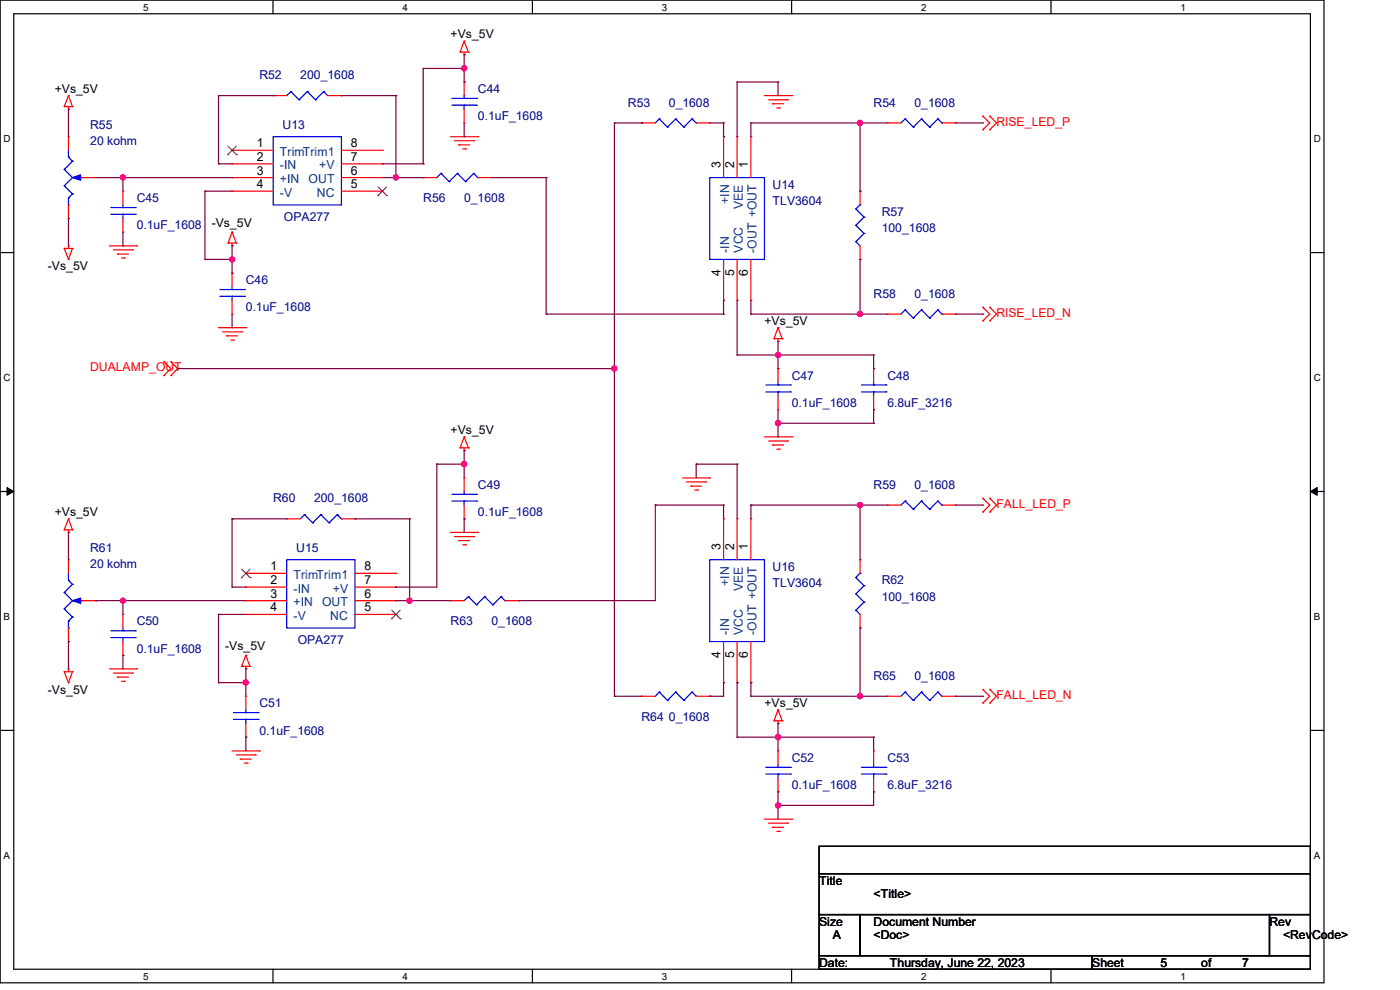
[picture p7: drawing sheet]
<svg xmlns="http://www.w3.org/2000/svg" width="297mm" height="210mm" viewBox="0 0 297 210" stroke-linecap="round" stroke-linejoin="round" font-family="sans-serif">
<path d="M0 0h280.9v208.5h-280.9zM2.9 2.9h275.1v202.7h-275.1z" fill="none" stroke="#000" stroke-width=".25"/>
<g fill="#fff">
<path d="M30.4 .3h1.1v2.4h-1.1z"/>
<path d="M30.4 205.9h1.1v2.3h-1.1z"/>
</g>
<path d="M57.9 0v2.9M57.9 205.6v2.9" fill="none" stroke="#000" stroke-width=".25"/>
<g fill="#fff">
<path d="M85.4 .3h1.1v2.4h-1.1z"/>
<path d="M85.4 205.9h1.1v2.3h-1.1z"/>
</g>
<path d="M112.9 0v2.9M112.9 205.6v2.9" fill="none" stroke="#000" stroke-width=".25"/>
<g fill="#fff">
<path d="M140.4 .3h1.2v2.4h-1.2z"/>
<path d="M140.4 205.9h1.2v2.3h-1.2z"/>
</g>
<path d="M167.9 0v2.9M167.9 205.6v2.9" fill="none" stroke="#000" stroke-width=".25"/>
<g fill="#fff">
<path d="M195.4 .3h1.2v2.4h-1.2z"/>
<path d="M195.4 205.9h1.2v2.3h-1.2z"/>
</g>
<path d="M223 0v2.9M223 205.6v2.9" fill="none" stroke="#000" stroke-width=".25"/>
<g fill="#fff">
<path d="M250.4 .3h1.2v2.4h-1.2z"/>
<path d="M250.4 205.9h1.2v2.3h-1.2z"/>
<path d="M.8 28.2h1.4v2.4h-1.4z"/>
<path d="M278.7 28.2h1.5v2.4h-1.5z"/>
<path d="M.8 78.9h1.4v2.3h-1.4z"/>
<path d="M278.7 78.9h1.5v2.3h-1.5z"/>
</g>
<path d="M0 53.6h2.9M278 53.6h2.9" fill="none" stroke="#000" stroke-width=".25"/>
<g fill="#fff">
<path d="M.8 129.6h1.3v2.3h-1.3z"/>
<path d="M278.7 129.6h1.4v2.3h-1.4z"/>
</g>
<path d="M0 104.3h2.9M278 104.3h2.9" fill="none" stroke="#000" stroke-width=".25"/>
<path d="M1.5 103.4l1.4 .9-1.4 .8zM278 104.3l1.4-.9v1.7z" fill="#000" stroke="#000" stroke-width=".21"/>
<g fill="#fff">
<path d="M.8 180.3h1.3v2.3h-1.3z"/>
<path d="M278.7 180.3h1.4v2.3h-1.4z"/>
</g>
<path d="M0 154.9h2.9M278 154.9h2.9M173.8 179.5h104.2v5.8h-104.2zM173.8 185.3h104.2v8.7h-104.2zM173.8 194h8.7v8.7h-8.7zM182.5 194h86.8v8.7h-86.8zM269.3 194h8.7v8.7h-8.7zM173.8 202.7h57.9v2.9h-57.9zM231.7 202.7h46.3v2.9h-46.3z" fill="none" stroke="#000" stroke-width=".25"/>
<g fill="none" stroke="#f00" stroke-width=".25">
<path d="M97.6 11h.1M97.6 11h1.8M98.5 11.6h.1M98.5 8.7h.1M98.5 17.4h.1M98.5 11v.6M98.5 17.4v2.9M98.5 8.7l-.9 2.3M98.5 8.7l.9 2.3M99.4 11h.1M13.6 22.6h.1M13.6 22.6h1.8"/>
<path d="M14.5 23.2h.1M14.5 20.3h.1M14.5 29h.1M14.5 22.6v.6M14.5 29v2.9M14.5 20.3l-.9 2.3M14.5 20.3l.9 2.3M15.4 22.6h.1M17.4 37.7h2.9M20.3 37.7h.1M49.2 31.9h.1M49.2 34.8h.1"/>
<path d="M49.2 37.7h.1M49.2 37.7h8.8M49.2 31.9h8.8M49.2 34.8h8.8M58 20.3h.1M58 20.3h2.8M69.5 20.3h2.9M72.4 20.3h.1M72.4 37.7h8.7M72.4 31.9h8.7M72.4 34.8h8.7M81.1 37.7h.1"/>
<path d="M81.1 34.8h.1M81.1 31.9h.1M89.8 37.7h.1M89.8 37.7h2.9M95.6 29h5.8M96.4 29.8h4.1M97.3 30.7h.1M97.3 30.7h2.4M98.2 31.6h.6M98.5 26.1h.1M98.5 23.2v2.9M98.8 31.6h.1"/>
<path d="M100.5 29.8h.1M101.4 29h.1M101.4 37.7h2.9M104.3 37.7h.1M136.1 26.1h.1M136.1 26.1h2.9M147.7 26.1h2.9M150.6 26.1h.1M153.5 29h.1M153.5 29v8.7M156.4 29h.1M156.4 29v8.7"/>
<path d="M159.3 29h.1M159.3 29v8.7M162.2 20.3h5.8M163.1 21.2h4M163.9 22h.1M163.9 22h2.3M164.8 22.9h.6M165.4 22.9h.1M167.1 21.2h.1M168 20.3h.1M188.3 26.1h.1M188.3 26.1h2.8"/>
<path d="M199.8 26.1h2.9M202.7 26.1h.1M208.5 27.5h.1M208.5 24.6h.1M208.5 24.6l1.5 1.5-1.5 1.4M210 27.5h.1M210 24.6h.1M210 24.6l1.4 1.5-1.4 1.4M13.6 52.7h.1M13.6 52.7h1.8M13.6 52.7l.9 2.3M14.5 52.2h.1"/>
<path d="M14.5 55h.1M14.5 46.4h.1M14.5 43.5v2.9M14.5 52.2v.5M15.4 52.7h.1M15.4 52.7l-.9 2.3M23.2 52.2h5.8M24 53h4.1M24.9 53.9h.1M24.9 53.9h2.4M25.8 54.7h.6M26.1 40.6h.1"/>
<path d="M26.1 49.2h.1M26.1 40.6v2.9M26.1 46.4v2.8M26.4 54.7h.1M28.1 53h.1M29 52.2h.1M48.4 51.6h.1M48.4 51.6h1.7M49.2 52.2h.1M49.2 49.2h.1M49.2 58h.1M49.2 40.6h.1"/>
<path d="M49.2 51.6v.6M49.2 58v2.8M49.2 49.2l-.8 2.4M49.2 49.2l.9 2.4M49.2 40.6h8.8M50.1 51.6h.1M72.4 40.6h8.7M81.1 40.6h.1M153.5 55v8.7M156.4 55v8.7M159.3 55v8.7M182.5 55h.1"/>
<path d="M182.5 40.6h.1M182.5 40.6v2.9M182.5 52.2v2.8M34.8 76.8h.1M34.8 79.7h.1M34.8 76.8l1.4 1.4-1.4 1.5M36.2 79.7h.1M36.2 76.8h.1M36.2 76.8l1.5 1.4-1.5 1.5M46.4 69.5h5.8M47.2 70.4h4.1M48.1 71.2h.1"/>
<path d="M48.1 71.2h2.3M49 72.1h.5M49.2 66.6h.1M49.2 63.7v2.9M49.5 72.1h.1M51.3 70.4h.1M52.2 69.5h.1M153.5 63.7h.1M156.4 63.7h.1M159.3 63.7h.1M164.2 71.8h.1M164.2 71.8h1.7"/>
<path d="M165.1 72.4h.1M165.1 69.5h.1M165.1 78.2h.1M165.1 71.8v.6M165.1 78.2v2.9M165.1 69.5l-.9 2.3M165.1 69.5l.8 2.3M165.9 71.8h.1M185.3 78.2h.1M185.3 78.2v2.9M188.3 66.6h.1M188.3 66.6h2.8"/>
<path d="M199.8 66.6h2.9M202.7 66.6h.1M208.5 68.1h.1M208.5 65.2h.1M208.5 65.2l1.5 1.4-1.5 1.5M210 68.1h.1M210 65.2h.1M210 65.2l1.4 1.4-1.4 1.5M97.6 95h.1M97.6 95h1.8M98.5 95.6h.1M98.5 92.7h.1"/>
<path d="M98.5 95v.6M98.5 92.7l-.9 2.3M98.5 92.7l.9 2.3M99.4 95h.1M162.2 92.7h5.8M163.1 93.6h4M163.9 94.4h.1M163.9 94.4h2.3M164.8 95.3h.6M165.1 86.9h.1M165.1 84v2.9M165.4 95.3h.1"/>
<path d="M167.1 93.6h.1M168 92.7h.1M185.3 86.9h.1M185.3 84v2.9M13.6 112.4h.1M13.6 112.4h1.8M14.5 112.9h.1M14.5 110.1h.1M14.5 118.7h.1M14.5 112.4v.5M14.5 118.7v2.9M14.5 110.1l-.9 2.3"/>
<path d="M14.5 110.1l.9 2.3M15.4 112.4h.1M60.8 110.1h.1M60.8 110.1h2.9M72.4 110.1h2.9M75.3 110.1h.1M95.6 112.9h5.8M96.4 113.8h4.1M97.3 114.7h.1M97.3 114.7h2.4M98.2 115.6h.6M98.5 101.4h.1"/>
<path d="M98.5 110.1h.1M98.5 101.4v2.9M98.5 107.1v3M98.8 115.6h.1M100.5 113.8h.1M101.4 112.9h.1M144.8 101.4h5.8M145.7 102.2h4M146.6 103.1h.1M146.6 103.1h2.2M147.4 104h.6M148 104h.1"/>
<path d="M149.7 102.2h.1M150.6 101.4h.1M153.5 110.1h.1M153.5 110.1v8.6M156.4 110.1h.1M156.4 110.1v8.6M159.3 110.1h.1M159.3 110.1v8.6M182.5 118.7h.1M182.5 118.7v2.9M188.3 107.1h.1M188.3 107.1h2.8"/>
<path d="M199.8 107.1h2.9M202.7 107.1h.1M208.5 108.6h.1M208.5 105.7h.1M208.5 105.7l1.5 1.4-1.5 1.5M210 108.6h.1M210 105.7h.1M210 105.7l1.4 1.4-1.4 1.5M14.5 136.1h.1M14.5 133.2v2.9M17.4 127.4h2.9M20.3 127.4h.1"/>
<path d="M26.1 130.3h.1M26.1 139h.1M26.1 130.3v2.9M26.1 136.1v2.9M52.2 139h.1M52.2 121.6h.1M52.2 124.5h.1M52.2 127.4h.1M52.2 130.3h.1M52.2 139l-.9 2.4M52.2 139l.8 2.4M52.2 121.6h8.6"/>
<path d="M52.2 124.5h8.6M52.2 127.4h8.6M52.2 130.3h8.6M75.3 121.6h8.7M75.3 124.5h8.7M75.3 127.4h8.7M75.3 130.3h8.7M84 130.3h.1M84 127.4h.1M84 124.5h.1M84 121.6h.1M95.6 127.4h.1"/>
<path d="M95.6 127.4h2.9M107.1 127.4h3M110.1 127.4h.1M153.5 136.1v8.7M156.4 136.1v8.7M159.3 136.1v8.7M182.5 133.2h.1M182.5 130.3v2.9M13.6 142.5h.1M13.6 142.5h1.8M13.6 142.5l.9 2.3M14.5 141.9h.1"/>
<path d="M14.5 144.8h.1M14.5 141.9v.6M15.4 142.5h.1M15.4 142.5l-.9 2.3M23.2 141.9h5.8M24 142.8h4.1M24.9 143.6h.1M24.9 143.6h2.4M25.8 144.5h.6M26.4 144.5h.1M28.1 142.8h.1M29 141.9h.1"/>
<path d="M49.2 159.3h5.8M51.3 141.4h.1M51.3 141.4h1.7M52.2 141.9h.1M52.2 147.7h.1M52.2 156.4h.1M52.2 141.4v.5M52.2 147.7v2.9M52.2 153.5v2.9M53 141.4h.1M55 159.3h.1M136.1 147.7h.1"/>
<path d="M136.1 147.7h2.9M147.7 147.7h2.9M150.6 147.7h.1M153.5 144.8h.1M156.4 144.8h.1M159.3 144.8h.1M164.2 152.9h.1M164.2 152.9h1.7M165.1 153.5h.1M165.1 150.6h.1M165.1 159.3h.1M165.1 152.9v.6"/>
<path d="M165.1 159.3v2.9M165.1 150.6l-.9 2.3M165.1 150.6l.8 2.3M165.9 152.9h.1M185.3 159.3h.1M185.3 159.3v2.9M188.3 147.7h.1M188.3 147.7h2.8M199.8 147.7h2.9M202.7 147.7h.1M208.5 149.1h.1M208.5 146.3h.1"/>
<path d="M208.5 146.3l1.5 1.4-1.5 1.4M210 149.1h.1M210 146.3h.1M210 146.3l1.4 1.4-1.4 1.4M50.1 160.1h4.1M51 161h.1M51 161h2.3M51.9 161.9h.6M52.5 161.9h.1M54.2 160.1h.1M162.2 173.8h5.8M163.1 174.6h4"/>
<path d="M163.9 175.5h.1M163.9 175.5h2.3M164.8 176.4h.6M165.1 168h.1M165.1 165.1v2.9M165.4 176.4h.1M167.1 174.6h.1M168 173.8h.1M185.3 168h.1M185.3 165.1v2.9"/>
</g>
<g fill="none" stroke="#00f" stroke-width=".25">
<path d="M61.7 19.4h.1M61.7 19.4l-.9 .9M61.7 19.4l1.8 1.8M65.2 19.4h.1M65.2 19.4l-1.7 1.8M65.2 19.4l1.7 1.8M68.7 19.4h.1M68.7 19.4l-1.8 1.8M68.7 19.4l.8 .9M13.6 35.9h.1M13.6 39.4h.1M13.6 35.9l1.8 1.8"/>
<path d="M13.6 39.4l1.8 1.7M14.5 33.3h.1M14.5 31.9v1.4M14.5 33.3l.9 .9M15.4 34.2h.1M15.4 37.7h.1M15.4 34.2l-1.8 1.7M15.4 37.7l-1.8 1.7M16.8 37.7h.6M17.4 37.7h.1M58 29h14.4v14.5h-14.4zM63.5 21.2h.1"/>
<path d="M66.9 21.2h.1M69.5 20.3h.1M93.6 36.8h.1M93.6 36.8l-.9 .9M93.6 36.8l1.7 1.7M95.3 38.5h.1M95.9 22.3h5.2M95.9 20.9h5.2M97 36.8h.1M97 36.8l-1.7 1.7M97 36.8l1.8 1.7M98.5 20.9h.1"/>
<path d="M98.5 22.3h.1M98.5 20.3v.6M98.5 22.3v.9M98.8 38.5h.1M100.5 36.8h.1M100.5 36.8l-1.7 1.7M100.5 36.8l.9 .9M101.1 22.3h.1M101.1 20.9h.1M101.4 37.7h.1M139.9 25.2h.1M139.9 25.2l-.9 .9"/>
<path d="M139.9 25.2l1.7 1.8M141.6 27h.1M143.3 25.2h.1M143.3 25.2l-1.7 1.8M143.3 25.2l1.8 1.8M145.1 27h.1M146.8 25.2h.1M146.8 25.2l-1.7 1.8M146.8 25.2l.9 .9M147.7 26.1h.1M150.6 37.7h11.6v17.3h-11.6zM192 25.2h.1"/>
<path d="M192 25.2l-.9 .9M192 25.2l1.8 1.8M193.8 27h.1M195.5 25.2h.1M195.5 25.2l-1.7 1.8M195.5 25.2l1.7 1.8M197.2 27h.1M199 25.2h.1M199 25.2l-1.8 1.8M199 25.2l.8 .9M199.8 26.1h.1M14.5 42h.1"/>
<path d="M14.5 43.5h.1M14.5 42v1.5M15.4 41.1h.1M15.4 41.1l-.9 .9M23.5 45.5h5.2M23.5 44h5.2M26.1 44h.1M26.1 45.5h.1M26.1 43.5v.5M26.1 45.5v.9M28.7 45.5h.1M28.7 44h.1"/>
<path d="M181.6 51.3h.1M181.6 47.8h.1M181.6 44.3h.1M181.6 51.3l.9 .9M181.6 47.8l1.7 1.7M181.6 44.3l1.7 1.8M182.5 43.5h.1M182.5 43.5l-.9 .8M183.3 49.5h.1M183.3 46.1h.1M183.3 46.1l-1.7 1.7M183.3 49.5l-1.7 1.8"/>
<path d="M46.7 62.9h5.2M46.7 61.4h5.2M49.2 61.4h.1M49.2 62.9h.1M49.2 60.8v.6M49.2 62.9v.8M51.9 62.9h.1M51.9 61.4h.1M192 65.7h.1M192 65.7l-.9 .9M192 65.7l1.8 1.8M193.8 67.5h.1"/>
<path d="M195.5 65.7h.1M195.5 65.7l-1.7 1.8M195.5 65.7l1.7 1.8M197.2 67.5h.1M199 65.7h.1M199 65.7l-1.8 1.8M199 65.7l.8 .9M199.8 66.6h.1M162.5 83.1h5.2M162.5 81.7h5.2M165.1 81.7h.1M165.1 83.1h.1"/>
<path d="M165.1 81.1v.6M165.1 83.1v.9M167.7 83.1h.1M167.7 81.7h.1M182.8 83.1h5.2M182.8 81.7h5.2M185.3 81.7h.1M185.3 83.1h.1M185.3 81.1v.6M185.3 83.1v.9M188 83.1h.1M188 81.7h.1"/>
<path d="M60.8 118.7h14.5v14.5h-14.5zM64.6 109.2h.1M64.6 109.2l-.9 .9M64.6 109.2l1.7 1.7M66.3 110.9h.1M68.1 109.2h.1M68.1 109.2l-1.8 1.7M68.1 109.2l1.7 1.7M69.8 110.9h.1M71.5 109.2h.1M71.5 109.2l-1.7 1.7M71.5 109.2l.9 .9"/>
<path d="M72.4 110.1h.1M95.9 106.3h5.2M95.9 104.9h5.2M98.5 104.9h.1M98.5 106.3h.1M98.5 104.3v.6M98.5 106.3v.8M101.1 106.3h.1M101.1 104.9h.1M150.6 118.7h11.6v17.4h-11.6zM192 106.3h.1M192 106.3l-.9 .8"/>
<path d="M192 106.3l1.8 1.7M193.8 108h.1M195.5 106.3h.1M195.5 106.3l-1.7 1.7M195.5 106.3l1.7 1.7M197.2 108h.1M199 106.3h.1M199 106.3l-1.8 1.7M199 106.3l.8 .8M199.8 107.1h.1M13.6 125.7h.1M13.6 129.2h.1"/>
<path d="M13.6 125.7l1.8 1.7M13.6 129.2l1.8 1.7M14.5 123.1h.1M14.5 131.8h.1M14.5 133.2h.1M14.5 121.6v1.5M14.5 131.8v1.4M14.5 123.1l.9 .9M15.4 124h.1M15.4 127.4h.1M15.4 130.9h.1M15.4 124l-1.8 1.7"/>
<path d="M15.4 127.4l-1.8 1.8M15.4 130.9l-.9 .9M16.8 127.4h.6M17.4 127.4h.1M23.5 135.3h5.2M23.5 133.8h5.2M26.1 133.8h.1M26.1 135.3h.1M26.1 133.2v.6M26.1 135.3v.8M28.7 135.3h.1M28.7 133.8h.1"/>
<path d="M99.4 126.6h.1M99.4 126.6l-.9 .8M99.4 126.6l1.7 1.7M101.1 128.3h.1M102.8 126.6h.1M102.8 126.6l-1.7 1.7M102.8 126.6l1.8 1.7M104.6 128.3h.1M106.3 126.6h.1M106.3 126.6l-1.7 1.7M106.3 126.6l.8 .8M107.1 127.4h.1"/>
<path d="M181.6 129.5h.1M181.6 126h.1M181.6 122.5h.1M181.6 129.5l.9 .8M181.6 126l1.7 1.7M181.6 122.5l1.7 1.7M182.5 121.6h.1M182.5 121.6l-.9 .9M183.3 127.7h.1M183.3 124.2h.1M183.3 127.7l-1.7 1.8M183.3 124.2l-1.7 1.8"/>
<path d="M49.5 152.6h5.2M49.5 151.2h5.2M52.2 151.2h.1M52.2 152.6h.1M52.2 150.6v.6M52.2 152.6v.9M54.7 152.6h.1M54.7 151.2h.1M139.9 146.8h.1M139.9 146.8l-.9 .9M139.9 146.8l1.7 1.8M141.6 148.6h.1"/>
<path d="M143.3 146.8h.1M143.3 146.8l-1.7 1.8M143.3 146.8l1.8 1.8M145.1 148.6h.1M146.8 146.8h.1M146.8 146.8l-1.7 1.8M146.8 146.8l.9 .9M147.7 147.7h.1M192 146.8h.1M192 146.8l-.9 .9M192 146.8l1.8 1.8M193.8 148.6h.1"/>
<path d="M195.5 146.8h.1M195.5 146.8l-1.7 1.8M195.5 146.8l1.7 1.8M197.2 148.6h.1M199 146.8h.1M199 146.8l-1.8 1.8M199 146.8l.8 .9M199.8 147.7h.1M162.5 164.2h5.2M162.5 162.8h5.2M165.1 162.8h.1M165.1 164.2h.1"/>
<path d="M165.1 162.2v.6M165.1 164.2v.9M167.7 164.2h.1M167.7 162.8h.1M182.8 164.2h5.2M182.8 162.8h5.2M185.3 162.8h.1M185.3 164.2h.1M185.3 162.2v.6M185.3 164.2v.9M188 164.2h.1M188 162.8h.1"/>
</g>
<g fill="none" stroke="#804000" stroke-width=".21">
<path d="M48.3 32.8h.1M48.3 31l1.9 1.8M50.1 31l-1.8 1.8M50.2 32.8h.1M80.2 39.7l1.8 1.8M82 39.7l-1.8 1.8M80.2 41.5h.1M82 41.5h.1M51.2 122.6h.1M51.3 120.7l1.8 1.9M53 120.7l-1.8 1.9M53.1 122.6h.1"/>
<path d="M83.1 131.3h.1M83.1 129.5l1.8 1.8M84.9 129.5l-1.8 1.8M84.9 131.3h.1"/>
</g>
<g fill="#00f" stroke="#00f" stroke-width=".25">
<path d="M15.4 127.4l1.7-.5v1.1z"/>
<path d="M15.4 37.7l1.7-.6v1.1z"/>
</g>
<g fill="none" stroke="#800040" stroke-width=".25">
<path d="M89.8 14.5h.1M89.8 14.5v20.3M89.8 14.5h8.7M98.5 14.5h.1M98.5 17.4h.1M98.5 11.6h.1M98.5 11.6v5.8M156.4 17.4h.1M156.4 17.4v11.6M156.4 17.4h8.7M165.1 17.4h.1M165.1 17.4v2.9"/>
<path d="M14.5 23.2h.1M14.5 23.2v5.8M20.3 37.7h28.9M26.1 37.7h.1M26.1 37.7v2.9M46.4 34.8h.1M46.4 20.3h.1M46.4 34.8h2.8M46.4 20.3v14.5M46.4 20.3h11.6M49.2 37.7h.1M58 20.3h.1"/>
<path d="M72.4 20.3h.1M72.4 20.3h11.6M81.1 37.7h8.7M81.1 34.8h8.7M84 37.7h.1M84 20.3h.1M84 20.3v17.4M89.8 37.7h.1M89.8 34.8h.1M98.5 29h.1M98.5 26.1v2.9M104.3 37.7h11.6"/>
<path d="M115.9 37.7h.1M115.9 37.7v28.9M130.3 26.1h.1M130.3 26.1h5.8M130.3 26.1v121.6M136.1 26.1h.1M150.6 26.1h2.9M153.5 26.1h.1M153.5 29h.1M153.5 26.1v2.9M159.3 26.1h.1M159.3 26.1v2.9"/>
<path d="M159.3 26.1h29M165.1 20.3h.1M182.5 26.1h.1M182.5 26.1v14.5M202.7 26.1h5.8M208.5 26.1h.1M14.5 46.4h.1M14.5 46.4v5.8M26.1 52.2h.1M26.1 49.2v3M43.5 40.6h.1M43.5 55h.1"/>
<path d="M43.5 40.6h5.7M43.5 40.6v14.4M43.5 55h5.7M49.2 55h.1M49.2 52.2h.1M49.2 58h.1M49.2 52.2v5.8M182.5 55h.1M182.5 40.6h.1M182.5 55v11.6M37.7 78.2h92.6M49.2 69.5h.1"/>
<path d="M49.2 66.6v2.9M115.9 66.6h.1M115.9 66.6h37.6M130.3 78.2h.1M153.5 66.6h.1M153.5 63.7h.1M153.5 63.7v2.9M156.4 75.3h.1M156.4 63.7v11.6M156.4 75.3h28.9M159.3 66.6h.1M159.3 63.7v2.9"/>
<path d="M159.3 66.6h29M165.1 75.3h.1M165.1 72.4h.1M165.1 78.2h.1M165.1 72.4v5.8M182.5 66.6h.1M185.3 75.3h.1M185.3 78.2h.1M185.3 75.3v2.9M202.7 66.6h5.8M208.5 66.6h.1M92.7 98.5h.1"/>
<path d="M92.7 98.5v26h-8.7M92.7 98.5h5.8M98.5 95.6h.1M98.5 98.5h.1M98.5 95.6v5.8M147.7 98.5h.1M147.7 98.5h8.7M147.7 98.5v2.9M156.4 98.5h.1M156.4 98.5v11.6M165.1 89.8h.1M165.1 92.7h.1"/>
<path d="M165.1 86.9v5.8M165.1 89.8h20.2M185.3 89.8h.1M185.3 86.9h.1M185.3 86.9v2.9M14.5 112.9h.1M14.5 112.9v5.8M49.2 110.1h.1M49.2 110.1v14.4M49.2 110.1h11.6M75.3 110.1h.1M75.3 110.1h11.6"/>
<path d="M86.9 110.1h.1M86.9 110.1v17.3M98.5 110.1h.1M98.5 110.1v2.8M139 107.1h.1M139 107.1v20.3h-28.9M139 107.1h14.5M153.5 107.1h.1M153.5 107.1v3M159.3 107.1h.1M159.3 107.1v3M159.3 107.1h29"/>
<path d="M182.5 107.1h.1M182.5 107.1v11.6M202.7 107.1h5.8M208.5 107.1h.1M14.5 136.1h.1M14.5 136.1v5.8M20.3 127.4h.1M20.3 127.4h31.9M26.1 127.4h.1M26.1 139h.1M26.1 127.4v2.9M26.1 139v2.9"/>
<path d="M46.4 130.3h.1M46.4 130.3v14.5M46.4 130.3h5.8M49.2 124.5h.1M49.2 124.5h3M84 127.4h.1M84 124.5h.1M84 127.4h11.6M86.9 127.4h.1M110.1 127.4h.1M182.5 133.2h.1M182.5 133.2v14.5"/>
<path d="M46.4 144.8h.1M46.4 144.8h5.8M52.2 141.9h.1M52.2 156.4h.1M52.2 144.8h.1M52.2 141.9v5.8M52.2 156.4v2.9M130.3 147.7h.1M130.3 147.7h5.8M150.6 147.7h.1M153.5 144.8h.1M153.5 144.8v2.9h-2.9"/>
<path d="M156.4 144.8h.1M156.4 156.4h.1M156.4 144.8v11.6M156.4 156.4h28.9M159.3 144.8h.1M159.3 147.7h.1M159.3 144.8v2.9M159.3 147.7h29M165.1 153.5h.1M165.1 156.4h.1M165.1 153.5v5.8M182.5 147.7h.1"/>
<path d="M185.3 156.4h.1M185.3 156.4v2.9M202.7 147.7h5.8M208.5 147.7h.1M165.1 168h.1M165.1 170.9h.1M165.1 168v5.8M185.3 168h.1M185.3 168v2.9h-20.2"/>
</g>
<g fill="#f0f" stroke="#f0f" stroke-width=".25">
<circle cx="26.1" cy="37.6" r=".55"/>
<circle cx="84" cy="37.6" r=".55"/>
<circle cx="98.5" cy="14.5" r=".55"/>
<circle cx="49.2" cy="55" r=".55"/>
<circle cx="26.1" cy="127.4" r=".55"/>
<circle cx="86.9" cy="127.4" r=".55"/>
<circle cx="98.5" cy="98.5" r=".55"/>
<circle cx="52.1" cy="144.8" r=".55"/>
<circle cx="165.1" cy="75.3" r=".55"/>
<circle cx="165.1" cy="89.8" r=".55"/>
<circle cx="165.1" cy="156.4" r=".55"/>
<circle cx="165.1" cy="170.9" r=".55"/>
<circle cx="182.4" cy="147.7" r=".55"/>
<circle cx="182.4" cy="107.1" r=".55"/>
<circle cx="182.4" cy="66.6" r=".55"/>
<circle cx="182.4" cy="26.1" r=".55"/>
<circle cx="130.3" cy="78.2" r=".55"/>
</g>
<g font-size="2.6">
<text x="95.6" y="8.1">+Vs_5V</text>
<text x="11.6" y="19.7">+Vs_5V</text>
<text x="54.5" y="31.2">1</text>
<text x="54.5" y="34.1">2</text>
<text x="74.5" y="34.1">7</text>
<text x="74.5" y="31.2">8</text>
<text x="152.9" y="35.6" transform="rotate(-90 152.9 35.6)">3</text>
<text x="155.7" y="35.6" transform="rotate(-90 155.7 35.6)">2</text>
<text x="158.7" y="35.6" transform="rotate(-90 158.7 35.6)">1</text>
<text x="54.5" y="37">3</text>
<text x="54.5" y="39.9">4</text>
<text x="74.5" y="39.9">5</text>
<text x="74.5" y="37">6</text>
<text x="44.9" y="48.1">-Vs_5V</text>
<text x="10.2" y="57.4">-Vs_5V</text>
<text x="152.9" y="58.5" transform="rotate(-90 152.9 58.5)">4</text>
<text x="155.7" y="58.5" transform="rotate(-90 155.7 58.5)">5</text>
<text x="158.7" y="58.5" transform="rotate(-90 158.7 58.5)">6</text>
<text x="162.2" y="69">+Vs_5V</text>
<text x="95.6" y="92.1">+Vs_5V</text>
<text x="11.6" y="109.5">+Vs_5V</text>
<text x="152.9" y="116.7" transform="rotate(-90 152.9 116.7)">3</text>
<text x="155.7" y="116.7" transform="rotate(-90 155.7 116.7)">2</text>
<text x="158.7" y="116.7" transform="rotate(-90 158.7 116.7)">1</text>
<text x="57.4" y="121">1</text>
<text x="57.4" y="123.9">2</text>
<text x="77.3" y="123.9">7</text>
<text x="77.3" y="121">8</text>
<text x="57.4" y="126.8">3</text>
<text x="57.4" y="129.7">4</text>
<text x="77.3" y="129.7">5</text>
<text x="77.3" y="126.8">6</text>
<text x="47.8" y="137.9">-Vs_5V</text>
<text x="152.9" y="139.6" transform="rotate(-90 152.9 139.6)">4</text>
<text x="155.7" y="139.6" transform="rotate(-90 155.7 139.6)">5</text>
<text x="158.7" y="139.6" transform="rotate(-90 158.7 139.6)">6</text>
<text x="10.2" y="147.1">-Vs_5V</text>
<text x="162.2" y="150">+Vs_5V</text>
<text x="173.8" y="187.7">Title</text>
<text x="185.3" y="190.6">&lt;Title&gt;</text>
<text x="173.8" y="196.3">Size</text>
<text x="185.3" y="196.3">Document Number</text>
<text x="269.3" y="196.3">Rev</text>
<text x="176.7" y="199.3">A</text>
<text x="185.3" y="199.3">&lt;Doc&gt;</text>
<text x="272.2" y="199.3">&lt;RevCode&gt;</text>
<text x="173.8" y="205.1">Date:</text>
<text x="188.8" y="205.1">Thursday, June 22, 2023</text>
<text x="231.7" y="205.1">Sheet</text>
<text x="246.2" y="205.1">5</text>
<text x="254.8" y="205.1">of</text>
<text x="263.5" y="205.1">7</text>
</g>
<g font-size="2.6" fill="#000080">
<text x="55" y="16.8">R52</text>
<text x="63.7" y="16.8">200_1608</text>
<text x="101.4" y="19.7">C44</text>
<text x="133.2" y="22.6">R53</text>
<text x="141.9" y="22.6">0_1608</text>
<text x="185.3" y="22.6">R54</text>
<text x="194" y="22.6">0_1608</text>
<text x="19.1" y="27.3">R55</text>
<text x="59.9" y="27.3">U13</text>
<text x="101.4" y="25.5">0.1uF_1608</text>
<text x="19.1" y="30.7">20 kohm</text>
<text x="163.9" y="40">U14</text>
<text x="29" y="42.9">C45</text>
<text x="60.2" y="46.9">OPA277</text>
<text x="89.8" y="42.9">R56</text>
<text x="98.5" y="42.9">0_1608</text>
<text x="163.9" y="43.5">TLV3604</text>
<text x="187.1" y="45.8">R57</text>
<text x="29" y="48.7">0.1uF_1608</text>
<text x="187.1" y="49.3">100_1608</text>
<text x="52.2" y="60.3">C46</text>
<text x="185.3" y="63.2">R58</text>
<text x="194" y="63.2">0_1608</text>
<text x="52.2" y="66">0.1uF_1608</text>
<text x="168" y="80.5">C47</text>
<text x="188.3" y="80.5">C48</text>
<text x="168" y="86.3">0.1uF_1608</text>
<text x="188.3" y="86.3">6.8uF_3216</text>
<text x="58" y="106.6">R60</text>
<text x="66.6" y="106.6">200_1608</text>
<text x="101.4" y="103.7">C49</text>
<text x="185.3" y="103.7">R59</text>
<text x="194" y="103.7">0_1608</text>
<text x="101.4" y="109.5">0.1uF_1608</text>
<text x="19.1" y="117">R61</text>
<text x="62.9" y="117">U15</text>
<text x="19.1" y="120.5">20 kohm</text>
<text x="163.9" y="121.1">U16</text>
<text x="163.9" y="124.5">TLV3604</text>
<text x="187.1" y="124">R62</text>
<text x="187.1" y="127.4">100_1608</text>
<text x="29" y="132.7">C50</text>
<text x="63.2" y="136.7">OPA277</text>
<text x="95.6" y="132.7">R63</text>
<text x="104.3" y="132.7">0_1608</text>
<text x="29" y="138.4">0.1uF_1608</text>
<text x="185.3" y="144.2">R65</text>
<text x="194" y="144.2">0_1608</text>
<text x="55" y="150">C51</text>
<text x="55" y="155.8">0.1uF_1608</text>
<text x="136.1" y="152.9">R64 0_1608</text>
<text x="168" y="161.6">C52</text>
<text x="188.3" y="161.6">C53</text>
<text x="168" y="167.4">0.1uF_1608</text>
<text x="188.3" y="167.4">6.8uF_3216</text>
</g>
<g font-size="2.6" fill="#f00">
<text x="211.4" y="26.7">RISE_LED_P</text>
<text x="211.4" y="67.2">RISE_LED_N</text>
<text x="19.1" y="78.8">DUALAMP_OUT</text>
<text x="211.4" y="107.7">FALL_LED_P</text>
<text x="211.4" y="148.3">FALL_LED_N</text>
</g>
<g font-size="2.6" fill="#004080">
<text x="59.4" y="33.1">TrimTrim1</text>
<text x="59.4" y="35.9">-IN</text>
<text x="67.7" y="35.9">+V</text>
<text x="59.4" y="38.9">+IN</text>
<text x="59.4" y="41.7">-V</text>
<text x="65.4" y="38.9">OUT</text>
<text x="67.2" y="41.7">NC</text>
<text x="154.7" y="43.2" transform="rotate(-90 154.7 43.2)">+IN</text>
<text x="157.6" y="44.3" transform="rotate(-90 157.6 44.3)">VEE</text>
<text x="154.7" y="53.6" transform="rotate(-90 154.7 53.6)">-IN</text>
<text x="157.6" y="53.6" transform="rotate(-90 157.6 53.6)">VCC</text>
<text x="160.5" y="53.6" transform="rotate(-90 160.5 53.6)">-OUT +OUT</text>
<text x="62.3" y="122.8">TrimTrim1</text>
<text x="62.3" y="125.7">-IN</text>
<text x="70.6" y="125.7">+V</text>
<text x="154.7" y="124.3" transform="rotate(-90 154.7 124.3)">+IN</text>
<text x="157.6" y="125.4" transform="rotate(-90 157.6 125.4)">VEE</text>
<text x="62.3" y="128.6">+IN</text>
<text x="62.3" y="131.5">-V</text>
<text x="68.3" y="128.6">OUT</text>
<text x="70.1" y="131.5">NC</text>
<text x="154.7" y="134.7" transform="rotate(-90 154.7 134.7)">-IN</text>
<text x="157.6" y="134.7" transform="rotate(-90 157.6 134.7)">VCC</text>
<text x="160.5" y="134.7" transform="rotate(-90 160.5 134.7)">-OUT +OUT</text>
</g>
<g font-size="2.1">
<text x="30.4" y="2.2">5</text>
<text x="85.4" y="2.2">4</text>
<text x="140.4" y="2.2">3</text>
<text x="195.4" y="2.2">2</text>
<text x="250.4" y="2.2">1</text>
<text x=".8" y="30.1">D</text>
<text x="278.7" y="30.1">D</text>
<text x=".8" y="80.8">C</text>
<text x="278.7" y="80.8">C</text>
<text x=".8" y="131.5">B</text>
<text x="278.7" y="131.5">B</text>
<text x=".8" y="182.2">A</text>
<text x="278.7" y="182.2">A</text>
<text x="30.4" y="207.8">5</text>
<text x="85.4" y="207.8">4</text>
<text x="140.4" y="207.8">3</text>
<text x="195.4" y="207.8">2</text>
<text x="250.4" y="207.8">1</text>
</g>
</svg>
